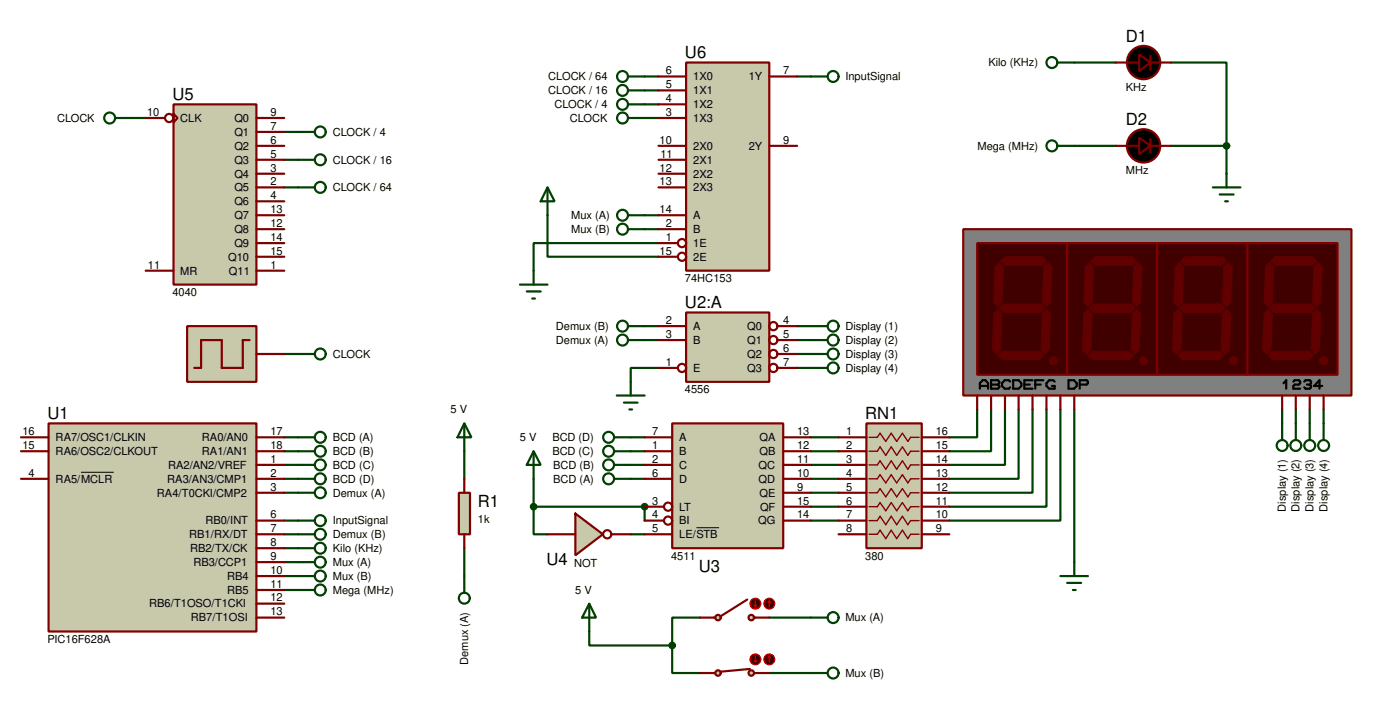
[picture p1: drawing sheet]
<svg xmlns="http://www.w3.org/2000/svg" width="257mm" height="130mm" viewBox="0 0 257 130" stroke-linecap="round" stroke-linejoin="round" font-family="sans-serif">
<g fill="none" stroke="#004000" stroke-width=".4">
<path d="M118.2 14h2.5M118.2 19.1h2.5M118.2 16.6h2.5M146.1 14h2.5M196.9 11.5h7.6M214.7 11.5h10.1v15.2M24.2 21.6h2.5M52.1 34.3h2.6M52.1 24.2h2.6M52.1 29.3h2.6M100.4 39.4v7.6h20.3M118.2 21.6h2.5"/>
<path d="M118.2 39.4h2.5M196.9 26.7h7.6M214.7 26.7h10.1M224.8 26.7v5.1M118.2 59.7h2.5M118.2 42h2.5M120.7 44.5h-22.9v5.1M146.1 59.7h2.5M52.1 64.8h2.6M118.2 62.3h2.5M120.7 67.4h-5.1v2.5M146.1 62.3h2.5"/>
<path d="M146.1 64.8h2.5M146.1 67.4h2.5M179.1 75v5.1h-5.1M181.7 75v7.6h-7.7M184.2 75v10.1h-10.2M186.7 75v12.7h-12.7M189.3 75v15.2h-15.3M191.8 75v17.8h-17.8M194.4 75v20.3h-20.4M196.9 75v27.9M235 75v2.5M237.5 75v2.5"/>
<path d="M240.1 75v2.5M242.6 75v2.5M52.1 80.1h2.6M52.1 82.6h2.6M52.1 85.1h2.6M52.1 87.7h2.6M52.1 97.8h2.6M52.1 90.2h2.6M52.1 95.3h2.6M85.1 82.6v5.1M97.8 92.8v5h2.6M97.8 92.8h20.4v2.5"/>
<path d="M97.8 87.7v5.1M115.6 80.1h2.6M115.6 82.6h2.6M115.6 85.1h2.6M115.6 87.7h2.6M115.6 97.8h2.6M148.6 92.8h5.1M148.6 80.1h5.1M148.6 82.6h5.1M148.6 85.1h5.1M148.6 87.7h5.1M148.6 90.2h5.1"/>
<path d="M148.6 95.3h5.1M52.1 100.4h2.6M52.1 102.9h2.6M52.1 105.5h2.6M52.1 108h2.6M85.1 100.4v5.1M108 115.6v2.6h15.2M123.2 118.2v5h5.1M128.3 113.1h-5.1v5.1M141 113.1h7.6M141 123.2h7.6"/>
</g>
<path d="M158.8 77.5h10.2v22.9h-10.2z" fill-rule="evenodd" fill="#c8c8aa" stroke="#800000" stroke-width=".4"/>
<path d="M159.3 80.1h1.5l.5-.8 1 1.5 1-1.5 1.1 1.5 1-1.5 1 1.5 .5-.7h1.5M159.3 82.6h1.5l.5-.8 1 1.6 1-1.6 1.1 1.6 1-1.6 1 1.6 .5-.8h1.5M159.3 85.1h1.5l.5-.8 1 1.6 1-1.6 1.1 1.6 1-1.6 1 1.6 .5-.8h1.5M159.3 87.7h1.5l.5-.8 1 1.5 1-1.5 1.1 1.5 1-1.5 1 1.5 .5-.7h1.5M159.3 90.2h1.5l.5-.8 1 1.6 1-1.6 1.1 1.6 1-1.6 1 1.6 .5-.8h1.5M159.3 92.8h1.5l.5-.8 1 1.5 1-1.5 1.1 1.5 1-1.5 1 1.5 .5-.7h1.5M159.3 95.3h1.5l.5-.8 1 1.6 1-1.6 1.1 1.6 1-1.6 1 1.6 .5-.8h1.5M159.3 97.8h1.5l.5-.8 1 1.6 1-1.6 1.1 1.6 1-1.6 1 1.6 .5-.8h1.5" fill="none" stroke="#800000" stroke-width=".25"/>
<g fill="none" stroke="#800000" stroke-width=".4">
<path d="M153.7 80.1h5.1M153.7 82.6h5.1M153.7 85.1h5.1M153.7 87.7h5.1M153.7 90.2h5.1M153.7 92.8h5.1M153.7 95.3h5.1M153.7 97.8h5.1M169 80.1h5M169 82.6h5M169 85.1h5M169 87.7h5"/>
<path d="M169 90.2h5M169 92.8h5M169 95.3h5M169 97.8h5"/>
</g>
<path d="M105.5 94l5 3.8-5 3.8z" fill="#c8c8aa" stroke="#800000" stroke-width=".4"/>
<g fill="none" stroke="#800000" stroke-width=".4">
<path d="M100.4 97.8h5.1M112 97.8h3.6"/>
<circle cx="111.3" cy="97.8" r=".75"/>
</g>
<circle cx="118.2" cy="92.8" r=".5" fill="#004000" stroke="#004000" stroke-width=".4"/>
<g fill="none" stroke="#004000" stroke-width=".4">
<path d="M115.1 59.7h3.1M148.6 59.7h3.1M115.1 62.3h3.1M148.6 62.3h3.1M148.6 64.8h3.1M148.6 67.4h3.1"/>
<circle cx="114.1" cy="59.7" r="1"/>
<circle cx="152.7" cy="59.7" r="1"/>
<circle cx="114.1" cy="62.3" r="1"/>
<circle cx="152.7" cy="62.3" r="1"/>
<circle cx="152.7" cy="64.8" r="1"/>
<circle cx="152.7" cy="67.3" r="1"/>
</g>
<path d="M125.8 57.2h15.2v12.7h-15.2z" fill-rule="evenodd" fill="#c8c8aa" stroke="#800000" stroke-width=".4"/>
<g fill="none" stroke="#800000" stroke-width=".4">
<path d="M120.7 59.7h5.1M142.5 59.7h3.6M120.7 62.3h5.1M120.7 67.4h3.5M142.5 62.3h3.6M142.5 67.4h3.6M142.5 64.8h3.6"/>
<circle cx="141.8" cy="59.7" r=".75"/>
<circle cx="125" cy="67.3" r=".75"/>
<circle cx="141.8" cy="64.8" r=".75"/>
<circle cx="141.8" cy="67.3" r=".75"/>
<circle cx="141.8" cy="62.2" r=".75"/>
</g>
<g fill="none" stroke="#004000" stroke-width=".4">
<path d="M113.1 72.4h5.1M114.3 73.7h2.5M115.4 75h.5M115.6 69.9v2.5M54.7 80.1h3M54.7 82.6h3M54.7 85.1h3M54.7 87.7h3M54.7 90.2h3M54.7 95.3h3M54.7 97.8h3"/>
<circle cx="58.7" cy="87.7" r="1"/>
<circle cx="58.7" cy="82.6" r="1"/>
<circle cx="58.7" cy="95.3" r="1"/>
<circle cx="58.7" cy="90.2" r="1"/>
<circle cx="58.7" cy="80" r="1"/>
<circle cx="58.7" cy="97.8" r="1"/>
<circle cx="58.7" cy="85.1" r="1"/>
</g>
<path d="M84.1 90.2h2v7.6h-2z" fill-rule="evenodd" fill="#c8c8aa" stroke="#800000" stroke-width=".4"/>
<path d="M85.1 87.7v2.5M85.1 97.8v2.6" fill="none" stroke="#800000" stroke-width=".4"/>
<g fill="none" stroke="#004000" stroke-width=".4">
<path d="M85.1 77.5l1.3 2.6h-2.6zM85.1 77.5v5.1M97.8 82.6l1.3 2.5h-2.6zM97.8 82.6v5.1M112.5 87.7h3.1M112.5 85.1h3.1M112.5 82.6h3.1M112.5 80.1h3.1"/>
<circle cx="111.5" cy="87.7" r="1"/>
<circle cx="111.5" cy="82.6" r="1"/>
<circle cx="111.5" cy="80" r="1"/>
<circle cx="111.5" cy="85.1" r="1"/>
</g>
<circle cx="97.8" cy="92.8" r=".5" fill="#004000" stroke="#004000" stroke-width=".4"/>
<path d="M123.2 77.5h20.4v22.9h-20.4z" fill-rule="evenodd" fill="#c8c8aa" stroke="#800000" stroke-width=".4"/>
<g fill="none" stroke="#800000" stroke-width=".4">
<path d="M118.2 80.1h5M118.2 82.6h5M118.2 85.1h5M118.2 87.7h5M118.2 92.8h3.5M118.2 95.3h3.5M118.2 97.8h5M143.6 80.1h5M143.6 82.6h5M143.6 85.1h5M143.6 87.7h5M143.6 92.8h5"/>
<path d="M143.6 95.3h5M143.6 90.2h5"/>
<circle cx="122.4" cy="95.3" r=".75"/>
<circle cx="122.4" cy="92.8" r=".75"/>
</g>
<path d="M127.7 96.6h4.1" fill="none" stroke="#000" stroke-width=".18"/>
<g fill="none" stroke="#004000" stroke-width=".4">
<path d="M54.7 64.8h3M235 77.5v3.1M237.5 77.5v3.1M240.1 77.5v3.1M242.6 77.5v3.1M85.1 105.5v3"/>
<circle cx="58.7" cy="64.8" r="1"/>
<circle cx="235" cy="81.6" r="1"/>
<circle cx="237.5" cy="81.6" r="1"/>
<circle cx="240.1" cy="81.5" r="1"/>
<circle cx="242.6" cy="81.6" r="1"/>
<circle cx="85.1" cy="109.5" r="1"/>
</g>
<path d="M176.6 42h71.1v30.4h-71.1z" fill-rule="evenodd" fill="#808080" stroke="#800000" stroke-width=".4"/>
<path d="M179.1 44.5h16.5v24.1h-16.5z" fill-rule="evenodd" fill="#400000" stroke="#800000" stroke-width=".4"/>
<g fill="#600000" stroke="#600000" stroke-width=".18">
<path d="M184.2 47h6.8l.8 .8-.8 .7h-6.8l-.8-.7z" fill-rule="evenodd"/>
<path d="M192.1 48l.7 .8-.2 6.6-.8 .7-.8-.7 .3-6.6z" fill-rule="evenodd"/>
<path d="M183.1 56.4l.9-.8h6.8l.8 .8-.8 .8h-6.8z" fill-rule="evenodd"/>
<path d="M183.1 48l.9 .8-.4 6.6-.7 .7-.7-.7 .2-6.6z" fill-rule="evenodd"/>
<path d="M191.8 56.6l.8 .9-.3 6.5-.7 .8-.8-.8 .2-6.5z" fill-rule="evenodd"/>
<path d="M182.9 65.1l.7-.8h6.9l.8 .8-.8 .7h-6.9z" fill-rule="evenodd"/>
<path d="M182.9 56.6l.7 .9-.2 6.5-.8 .8-.7-.8 .3-6.5z" fill-rule="evenodd"/>
</g>
<path d="M195.6 44.5h16.5v24.1h-16.5z" fill-rule="evenodd" fill="#400000" stroke="#800000" stroke-width=".4"/>
<g fill="#600000" stroke="#600000" stroke-width=".18">
<path d="M200.7 47h6.9l.7 .8-.7 .7h-6.9l-.7-.7z" fill-rule="evenodd"/>
<path d="M208.5 48l.9 .8-.4 6.6-.7 .7-.7-.7 .2-6.6z" fill-rule="evenodd"/>
<path d="M199.7 56.4l.7-.8h6.9l.7 .8-.7 .8h-6.9z" fill-rule="evenodd"/>
<path d="M199.7 48l.7 .8-.2 6.6-.8 .7-.8-.7 .3-6.6z" fill-rule="evenodd"/>
<path d="M208.3 56.6l.7 .9-.2 6.5-.8 .8-.7-.8 .3-6.5z" fill-rule="evenodd"/>
<path d="M199.4 65.1l.8-.8h6.9l.7 .8-.7 .7h-6.9z" fill-rule="evenodd"/>
<path d="M199.4 56.6l.8 .9-.2 6.5-.8 .8-.8-.8 .2-6.5z" fill-rule="evenodd"/>
<circle cx="193.1" cy="66.1" r=".75"/>
<circle cx="209.6" cy="66.1" r=".75"/>
</g>
<path d="M212.1 44.5h16.5v24.1h-16.5z" fill-rule="evenodd" fill="#400000" stroke="#800000" stroke-width=".4"/>
<g fill="#600000" stroke="#600000" stroke-width=".18">
<path d="M217.2 47h6.8l.8 .8-.8 .7h-6.8l-.8-.7z" fill-rule="evenodd"/>
<path d="M225.1 48l.7 .8-.2 6.6-.8 .7-.8-.7 .3-6.6z" fill-rule="evenodd"/>
<path d="M217 55.6h6.8l.8 .8-.8 .8h-6.8l-.8-.8z" fill-rule="evenodd"/>
<path d="M215.4 48.8l.8-.8 .8 .8-.3 6.6-.8 .7-.7-.7z" fill-rule="evenodd"/>
<path d="M224.8 56.6l.8 .9-.2 6.5-.8 .8-.8-.8 .2-6.5z" fill-rule="evenodd"/>
<path d="M215.9 65.1l.8-.8h6.8l.8 .8-.8 .7h-6.8z" fill-rule="evenodd"/>
<path d="M215.9 56.6l.8 .9-.3 6.5-.7 .8-.8-.8 .3-6.5z" fill-rule="evenodd"/>
<circle cx="226.1" cy="66.1" r=".75"/>
</g>
<path d="M228.6 44.5h16.6v24.1h-16.6z" fill-rule="evenodd" fill="#400000" stroke="#800000" stroke-width=".4"/>
<g fill="#600000" stroke="#600000" stroke-width=".18">
<path d="M233.7 47h6.9l.7 .8-.7 .7h-6.9l-.7-.7z" fill-rule="evenodd"/>
<path d="M240.8 48.8l.8-.8 .8 .8-.3 6.6-.8 .7-.7-.7z" fill-rule="evenodd"/>
<path d="M233.4 55.6h6.9l.8 .8-.8 .8h-6.9l-.7-.8z" fill-rule="evenodd"/>
<path d="M232.7 48l.7 .8-.2 6.6-.7 .7-.8-.7 .2-6.6z" fill-rule="evenodd"/>
<path d="M241.3 56.6l.8 .9-.3 6.5-.7 .8-.8-.8 .3-6.5z" fill-rule="evenodd"/>
<path d="M232.5 65.1l.7-.8h6.9l.7 .8-.7 .7h-6.9z" fill-rule="evenodd"/>
<path d="M232.5 56.6l.7 .9-.2 6.5-.8 .8-.8-.8 .3-6.5z" fill-rule="evenodd"/>
<circle cx="242.6" cy="66.1" r=".75"/>
</g>
<g fill="none" stroke="#000" stroke-width=".4">
<path d="M179.6 71.1v-.9l.5-.6h.5l.5 .6v.9M179.6 70.7h1.5M181.7 69.6h1.2l.2 .2v.4l-.2 .2 .2 .3v.2l-.2 .2h-1.2zM181.7 70.4h1.2M185.2 69.8l-.3-.2h-.8l-.5 .6v.5l.5 .4h.8l.3-.2M185.7 69.6h1l.5 .6v.5l-.5 .4h-1zM187.7 70.4h1M189.3 69.6h-1.6v1.5h1.6M189.8 70.4h.9M191.2 69.6h-1.4v1.5M193.3 69.8l-.3-.2h-.7l-.5 .6v.5l.5 .4h1v-.4h-.5M195.8 69.6h1l.6 .6v.5l-.6 .4h-1z"/>
<path d="M197.9 70.4h1.3l.2-.2v-.4l-.2-.2h-1.3v1.5M235.3 70.2l.5-.6v1.5M237.1 69.8l.2-.2h.8l.2 .2v.4l-.2 .2h-.8l-.2 .3v.4h1.2M239 69.8l.3-.2h.8l.2 .2v.4l-.2 .2M239.5 70.4h.6M240.1 70.4l.2 .3v.2l-.2 .2h-.8l-.3-.2M242.4 70.7h-1.6l1-1.1v1.5"/>
</g>
<g fill="none" stroke="#800000" stroke-width=".4">
<path d="M204.5 11.5h4.3M210.8 10.2v2.5M210.8 11.5h3.9M179.1 72.4v2.6M181.7 72.4v2.6M184.2 72.4v2.6M186.7 72.4v2.6M189.3 72.4v2.6M191.8 72.4v2.6M194.4 72.4v2.6M196.9 72.4v2.6M235 72.4v2.6"/>
<path d="M237.5 72.4v2.6M240.1 72.4v2.6M242.6 72.4v2.6"/>
</g>
<g fill="#000" stroke="#800000" stroke-width=".4">
<path d="M208.8 9.9l2 1.6-2 1.5z"/>
<circle cx="209.6" cy="11.5" r="3.1"/>
</g>
<g fill="none" stroke="#004000" stroke-width=".4">
<path d="M193.8 11.5h3.1M54.7 100.4h3"/>
<circle cx="192.8" cy="11.5" r="1"/>
<circle cx="58.7" cy="100.4" r="1"/>
</g>
<path d="M8.9 77.5h38.1v38.1h-38.1z" fill-rule="evenodd" fill="#c8c8aa" stroke="#800000" stroke-width=".4"/>
<g fill="none" stroke="#800000" stroke-width=".4">
<path d="M3.9 80.1h5M3.9 82.6h5M3.9 87.7h5M47 80.1h5.1M47 95.3h5.1M47 97.8h5.1M47 82.6h5.1M47 85.1h5.1M47 87.7h5.1M47 90.2h5.1M47 100.4h5.1M47 102.9h5.1"/>
<path d="M47 105.5h5.1M47 108h5.1M47 110.5h5.1M47 113.1h5.1"/>
</g>
<path d="M14.8 86.4h6" fill="none" stroke="#000" stroke-width=".18"/>
<path d="M194.4 105.5h5M195.6 106.7h2.5M196.7 108h.5M196.9 102.9v2.6" fill="none" stroke="#004000" stroke-width=".4"/>
<path d="M31.8 19.1h15.2v33h-15.2z" fill-rule="evenodd" fill="#c8c8aa" stroke="#800000" stroke-width=".4"/>
<g fill="none" stroke="#800000" stroke-width=".4">
<path d="M26.7 21.6h3.5M31.8 20.8l.8 .8-.8 .8zM47 21.6h5.1M47 24.2h5.1M47 26.7h5.1M47 29.3h5.1M47 31.8h5.1M47 34.3h5.1M47 36.9h5.1M47 39.4h5.1M26.7 49.6h5.1M47 49.6h5.1"/>
<path d="M47 42h5.1M47 44.5h5.1M47 47h5.1"/>
<circle cx="31" cy="21.6" r=".75"/>
</g>
<g fill="none" stroke="#004000" stroke-width=".4">
<path d="M21.1 21.6h3.1M54.7 24.2h3"/>
<circle cx="20.1" cy="21.6" r="1"/>
<circle cx="58.7" cy="24.2" r="1"/>
</g>
<path d="M125.8 11.5h15.2v38.1h-15.2z" fill-rule="evenodd" fill="#c8c8aa" stroke="#800000" stroke-width=".4"/>
<g fill="none" stroke="#800000" stroke-width=".4">
<path d="M120.7 14h5.1M120.7 16.6h5.1M120.7 19.1h5.1M141 14h5.1M120.7 21.6h5.1M120.7 26.7h5.1M120.7 29.3h5.1M120.7 31.8h5.1M120.7 34.3h5.1M120.7 39.4h5.1M141 26.7h5.1M120.7 42h5.1"/>
<path d="M120.7 44.5h3.5M120.7 47h3.5"/>
<circle cx="125" cy="44.5" r=".75"/>
<circle cx="125" cy="47" r=".75"/>
</g>
<g fill="none" stroke="#004000" stroke-width=".4">
<path d="M115.1 14h3.1M115.1 19.1h3.1M115.1 16.6h3.1M148.6 14h3.1M54.7 29.3h3M54.7 34.3h3M115.1 21.6h3.1M115.1 39.4h3.1M95.3 52.1h5.1M96.5 53.3h2.6M97.6 54.7h.5M97.8 49.6v2.5"/>
<path d="M115.1 42h3.1M54.7 102.9h3M54.7 105.5h3"/>
<circle cx="114.1" cy="19.1" r="1"/>
<circle cx="114.1" cy="14" r="1"/>
<circle cx="114.1" cy="16.5" r="1"/>
<circle cx="152.7" cy="14" r="1"/>
<circle cx="58.7" cy="29.2" r="1"/>
<circle cx="58.7" cy="34.3" r="1"/>
<circle cx="114.1" cy="39.4" r="1"/>
<circle cx="114.1" cy="21.6" r="1"/>
<circle cx="114.1" cy="41.9" r="1"/>
<circle cx="58.7" cy="102.9" r="1"/>
<circle cx="58.7" cy="105.4" r="1"/>
</g>
<path d="M34.3 59.7h12.7v10.2h-12.7z" fill-rule="evenodd" fill="#c8c8aa" stroke="#800000" stroke-width=".4"/>
<path d="M204.5 26.7h4.3M210.8 25.4v2.5M210.8 26.7h3.9M45.7 62.3h-1.2v5.1h-3.9v-5.1h-3.7v5.1h-1.3M47 64.8h5.1" fill="none" stroke="#800000" stroke-width=".4"/>
<g fill="#000" stroke="#800000" stroke-width=".4">
<path d="M208.8 25.2l2 1.5-2 1.5z"/>
<circle cx="209.6" cy="26.7" r="3.1"/>
</g>
<g fill="none" stroke="#004000" stroke-width=".4">
<path d="M193.8 26.7h3.1M222.3 34.3h5.1M223.5 35.6h2.6M224.6 36.9h.5M224.8 31.8v2.5M54.7 108h3"/>
<circle cx="192.8" cy="26.7" r="1"/>
<circle cx="58.7" cy="108" r="1"/>
</g>
<circle cx="224.8" cy="26.7" r=".5" fill="#004000" stroke="#004000" stroke-width=".4"/>
<g fill="#c8c8aa" stroke="#800000" stroke-width=".4">
<circle cx="137.7" cy="113.1" r=".5"/>
<circle cx="131.6" cy="113.1" r=".5"/>
</g>
<path d="M128.3 113.1h2.8M136.9 109.7l-4.8 3.1M138.2 113.1h2.8" fill="none" stroke="#800000" stroke-width=".4"/>
<circle cx="138.5" cy="110.5" r="1" fill="#400000" stroke="#f00" stroke-width=".2"/>
<path d="M138.2 110.8l.3 .3M138.5 110v1.1M138.7 110.8l-.2 .3" fill="none" stroke="#f00" stroke-width=".2"/>
<circle cx="141" cy="110.5" r="1" fill="#400000" stroke="#f00" stroke-width=".2"/>
<path d="M141 110l-.2 .3M141 110l.3 .3M141 110v1.1" fill="none" stroke="#f00" stroke-width=".2"/>
<g fill="#c8c8aa" stroke="#800000" stroke-width=".4">
<circle cx="137.7" cy="123.2" r=".5"/>
<circle cx="131.6" cy="123.2" r=".5"/>
</g>
<path d="M128.3 123.2h2.8M137.4 122.4l-5.3 .6M138.2 123.2h2.8" fill="none" stroke="#800000" stroke-width=".4"/>
<circle cx="138.5" cy="120.7" r="1" fill="#400000" stroke="#f00" stroke-width=".2"/>
<path d="M138.2 121l.3 .2M138.5 120.1v1.1M138.7 121l-.2 .2" fill="none" stroke="#f00" stroke-width=".2"/>
<circle cx="141" cy="120.7" r="1" fill="#400000" stroke="#f00" stroke-width=".2"/>
<path d="M141 120.1l-.2 .4M141 120.1l.3 .4M141 120.1v1.1" fill="none" stroke="#f00" stroke-width=".2"/>
<g fill="none" stroke="#004000" stroke-width=".4">
<path d="M100.4 34.3l1.2 2.6h-2.5zM100.4 34.3v5.1M108 110.5l1.2 2.6h-2.5zM108 110.5v5.1M148.6 113.1h3.1M148.6 123.2h3.1"/>
<circle cx="152.7" cy="113.1" r="1"/>
<circle cx="152.7" cy="123.2" r="1"/>
</g>
<circle cx="123.2" cy="118.2" r=".5" fill="#004000" stroke="#004000" stroke-width=".4"/>
<g font-size="3">
<text x="125.6" y="10.6">U6</text>
<text x="206.4" y="7.6">D1</text>
<text x="31.6" y="18.3">U5</text>
<text x="206.4" y="22.8">D2</text>
<text x="125.6" y="56.4">U2:A</text>
<text x="8.7" y="76.7">U1</text>
<text x="158.6" y="76.7">RN1</text>
<text x="87.6" y="92.8">R1</text>
<text x="100.2" y="103.4">U4</text>
<text x="128.1" y="104.6">U3</text>
</g>
<g font-size="2">
<text x="100.5" y="14.7">CLOCK / 64</text>
<text x="100.5" y="17.3">CLOCK / 16</text>
<text x="122.1" y="13.6">6</text>
<text x="122.1" y="16.1">5</text>
<text x="127" y="14.7">1X0</text>
<text x="127" y="17.3">1X1</text>
<text x="137.2" y="14.7">1Y</text>
<text x="143.6" y="13.6">7</text>
<text x="155" y="14.7">InputSignal</text>
<text x="181.2" y="12.2">Kilo (KHz)</text>
<text x="206.4" y="16.6">KHz</text>
<text x="10.5" y="22.3">CLOCK</text>
<text x="26.9" y="21.2">10</text>
<text x="33.1" y="22.3">CLK</text>
<text x="43" y="22.3">Q0</text>
<text x="49.6" y="21.2">9</text>
<text x="49.6" y="23.8">7</text>
<text x="101.6" y="19.8">CLOCK / 4</text>
<text x="104.4" y="22.3">CLOCK</text>
<text x="122.1" y="18.7">4</text>
<text x="122.1" y="21.2">3</text>
<text x="127" y="19.8">1X2</text>
<text x="127" y="22.3">1X3</text>
<text x="43" y="24.9">Q1</text>
<text x="43" y="27.4">Q2</text>
<text x="43" y="30">Q3</text>
<text x="49.6" y="26.3">6</text>
<text x="49.6" y="28.8">5</text>
<text x="61" y="24.9">CLOCK / 4</text>
<text x="61" y="30">CLOCK / 16</text>
<text x="120.9" y="26.3">10</text>
<text x="121" y="28.8">11</text>
<text x="127" y="27.4">2X0</text>
<text x="127" y="30">2X1</text>
<text x="137.2" y="27.4">2Y</text>
<text x="143.6" y="26.3">9</text>
<text x="179.2" y="27.4">Mega (MHz)</text>
<text x="43" y="32.5">Q4</text>
<text x="43" y="35">Q5</text>
<text x="49.6" y="31.4">3</text>
<text x="49.6" y="33.9">2</text>
<text x="61" y="35">CLOCK / 64</text>
<text x="120.9" y="31.4">12</text>
<text x="120.9" y="33.9">13</text>
<text x="127" y="32.5">2X2</text>
<text x="127" y="35">2X3</text>
<text x="206.4" y="31.9">MHz</text>
<text x="43" y="37.6">Q6</text>
<text x="43" y="40.1">Q7</text>
<text x="49.6" y="36.5">4</text>
<text x="49.6" y="39">13</text>
<text x="49.6" y="41.5">12</text>
<text x="104.7" y="40.1">Mux (A)</text>
<text x="120.9" y="39">14</text>
<text x="122.1" y="41.5">2</text>
<text x="127" y="40.1">A</text>
<text x="41.8" y="47.7">Q10</text>
<text x="43" y="42.7">Q8</text>
<text x="43" y="45.2">Q9</text>
<text x="49.6" y="44.1">14</text>
<text x="49.6" y="46.6">15</text>
<text x="104.7" y="42.7">Mux (B)</text>
<text x="120.9" y="46.6">15</text>
<text x="122.1" y="44.1">1</text>
<text x="127" y="42.7">B</text>
<text x="127" y="45.2">1E</text>
<text x="127" y="47.7">2E</text>
<text x="27.1" y="49.1">11</text>
<text x="33.1" y="50.3">MR</text>
<text x="42" y="50.3">Q11</text>
<text x="49.6" y="49.1">1</text>
<text x="125.6" y="51.7">74HC153</text>
<text x="31.6" y="54.2">4040</text>
<text x="122.1" y="59.3">2</text>
<text x="143.6" y="59.3">4</text>
<text x="61" y="65.5">CLOCK</text>
<text x="101.9" y="63">Demux (A)</text>
<text x="101.9" y="60.4">Demux (B)</text>
<text x="122.1" y="61.8">3</text>
<text x="127" y="60.4">A</text>
<text x="127" y="63">B</text>
<text x="137" y="60.4">Q0</text>
<text x="137" y="63">Q1</text>
<text x="137" y="65.5">Q2</text>
<text x="143.6" y="61.8">5</text>
<text x="143.6" y="64.4">6</text>
<text x="155" y="60.4">Display (1)</text>
<text x="155" y="63">Display (2)</text>
<text x="155" y="65.5">Display (3)</text>
<text x="122.1" y="66.9">1</text>
<text x="127" y="68.1">E</text>
<text x="137" y="68.1">Q3</text>
<text x="143.6" y="66.9">7</text>
<text x="155" y="68.1">Display (4)</text>
<text x="82.6" y="75.7">5 V</text>
<text x="125.6" y="72">4556</text>
<text x="4.1" y="79.6">16</text>
<text x="4.1" y="82.2">15</text>
<text x="10.2" y="80.8">RA7/OSC1/CLKIN</text>
<text x="10.2" y="83.3">RA6/OSC2/CLKOUT</text>
<text x="37" y="80.8">RA0/AN0</text>
<text x="37" y="83.3">RA1/AN1</text>
<text x="49.6" y="79.6">17</text>
<text x="49.6" y="82.2">18</text>
<text x="61" y="80.8">BCD (A)</text>
<text x="61" y="83.3">BCD (B)</text>
<text x="95.3" y="80.8">5 V</text>
<text x="101.2" y="83.3">BCD (C)</text>
<text x="101.2" y="80.8">BCD (D)</text>
<text x="119.6" y="79.6">7</text>
<text x="119.6" y="82.2">1</text>
<text x="124.5" y="80.8">A</text>
<text x="124.5" y="83.3">B</text>
<text x="139.2" y="80.8">QA</text>
<text x="139.2" y="83.3">QB</text>
<text x="146.1" y="79.6">13</text>
<text x="146.1" y="82.2">12</text>
<text x="155.1" y="79.6">1</text>
<text x="155.1" y="82.2">2</text>
<text x="171.5" y="79.6">16</text>
<text x="171.5" y="82.2">15</text>
<text x="5.3" y="87.3">4</text>
<text x="10.2" y="88.4">RA5/MCLR</text>
<text x="30.6" y="88.4">RA3/AN3/CMP1</text>
<text x="30.8" y="85.8">RA2/AN2/VREF</text>
<text x="49.6" y="84.7">1</text>
<text x="49.6" y="87.2">2</text>
<text x="49.6" y="89.8">3</text>
<text x="61" y="85.8">BCD (C)</text>
<text x="61" y="88.4">BCD (D)</text>
<text x="101.4" y="88.4">BCD (A)</text>
<text x="101.4" y="85.8">BCD (B)</text>
<text x="119.6" y="84.7">2</text>
<text x="119.6" y="87.2">6</text>
<text x="124.5" y="85.8">C</text>
<text x="124.5" y="88.4">D</text>
<text x="139.1" y="85.8">QC</text>
<text x="139.1" y="88.4">QD</text>
<text x="146.1" y="89.8">9</text>
<text x="146.1" y="84.7">11</text>
<text x="146.1" y="87.2">10</text>
<text x="155.1" y="84.7">3</text>
<text x="155.1" y="87.3">4</text>
<text x="155.1" y="89.8">5</text>
<text x="171.5" y="84.7">14</text>
<text x="171.5" y="87.3">13</text>
<text x="171.5" y="89.8">12</text>
<text x="28.8" y="90.9">RA4/T0CKI/CMP2</text>
<text x="37.7" y="96">RB0/INT</text>
<text x="49.6" y="94.9">6</text>
<text x="61" y="90.9">Demux (A)</text>
<text x="61" y="96">InputSignal</text>
<text x="87.6" y="95.7">1k</text>
<text x="119.6" y="92.4">3</text>
<text x="119.6" y="94.9">4</text>
<text x="124.5" y="93.5">LT</text>
<text x="124.5" y="96">BI</text>
<text x="139" y="96">QG</text>
<text x="139.2" y="90.9">QE</text>
<text x="139.3" y="93.5">QF</text>
<text x="146.1" y="92.4">15</text>
<text x="146.1" y="94.9">14</text>
<text x="155.1" y="92.4">6</text>
<text x="155.1" y="94.9">7</text>
<text x="171.5" y="92.4">11</text>
<text x="171.5" y="94.9">10</text>
<text x="235.7" y="93.7" transform="rotate(-90 235.7 93.7)">Display (1)</text>
<text x="238.2" y="93.7" transform="rotate(-90 238.2 93.7)">Display (2)</text>
<text x="240.8" y="93.7" transform="rotate(-90 240.8 93.7)">Display (3)</text>
<text x="243.3" y="93.7" transform="rotate(-90 243.3 93.7)">Display (4)</text>
<text x="34.7" y="98.5">RB1/RX/DT</text>
<text x="34.8" y="101.1">RB2/TX/CK</text>
<text x="49.6" y="97.4">7</text>
<text x="49.6" y="100">8</text>
<text x="61" y="98.5">Demux (B)</text>
<text x="61" y="101.1">Kilo (KHz)</text>
<text x="119.6" y="97.4">5</text>
<text x="124.5" y="98.5">LE/STB</text>
<text x="155.1" y="97.4">8</text>
<text x="171.5" y="97.4">9</text>
<text x="35.5" y="103.6">RB3/CCP1</text>
<text x="41.7" y="106.2">RB4</text>
<text x="49.6" y="102.5">9</text>
<text x="49.6" y="105.1">10</text>
<text x="49.6" y="107.6">11</text>
<text x="61" y="103.6">Mux (A)</text>
<text x="61" y="106.2">Mux (B)</text>
<text x="105.3" y="103.7">NOT</text>
<text x="123" y="102.5">4511</text>
<text x="158.6" y="102.5">380</text>
<text x="27.3" y="111.2">RB6/T1OSO/T1CKI</text>
<text x="35" y="113.8">RB7/T1OSI</text>
<text x="41.7" y="108.7">RB5</text>
<text x="49.6" y="110.1">12</text>
<text x="49.6" y="112.7">13</text>
<text x="61" y="108.7">Mega (MHz)</text>
<text x="105.5" y="108.7">5 V</text>
<text x="155" y="113.8">Mux (A)</text>
<text x="8.7" y="117.7">PIC16F628A</text>
<text x="85.8" y="121.7" transform="rotate(-90 85.8 121.7)">Demux (A)</text>
<text x="155" y="123.9">Mux (B)</text>
</g>
</svg>
